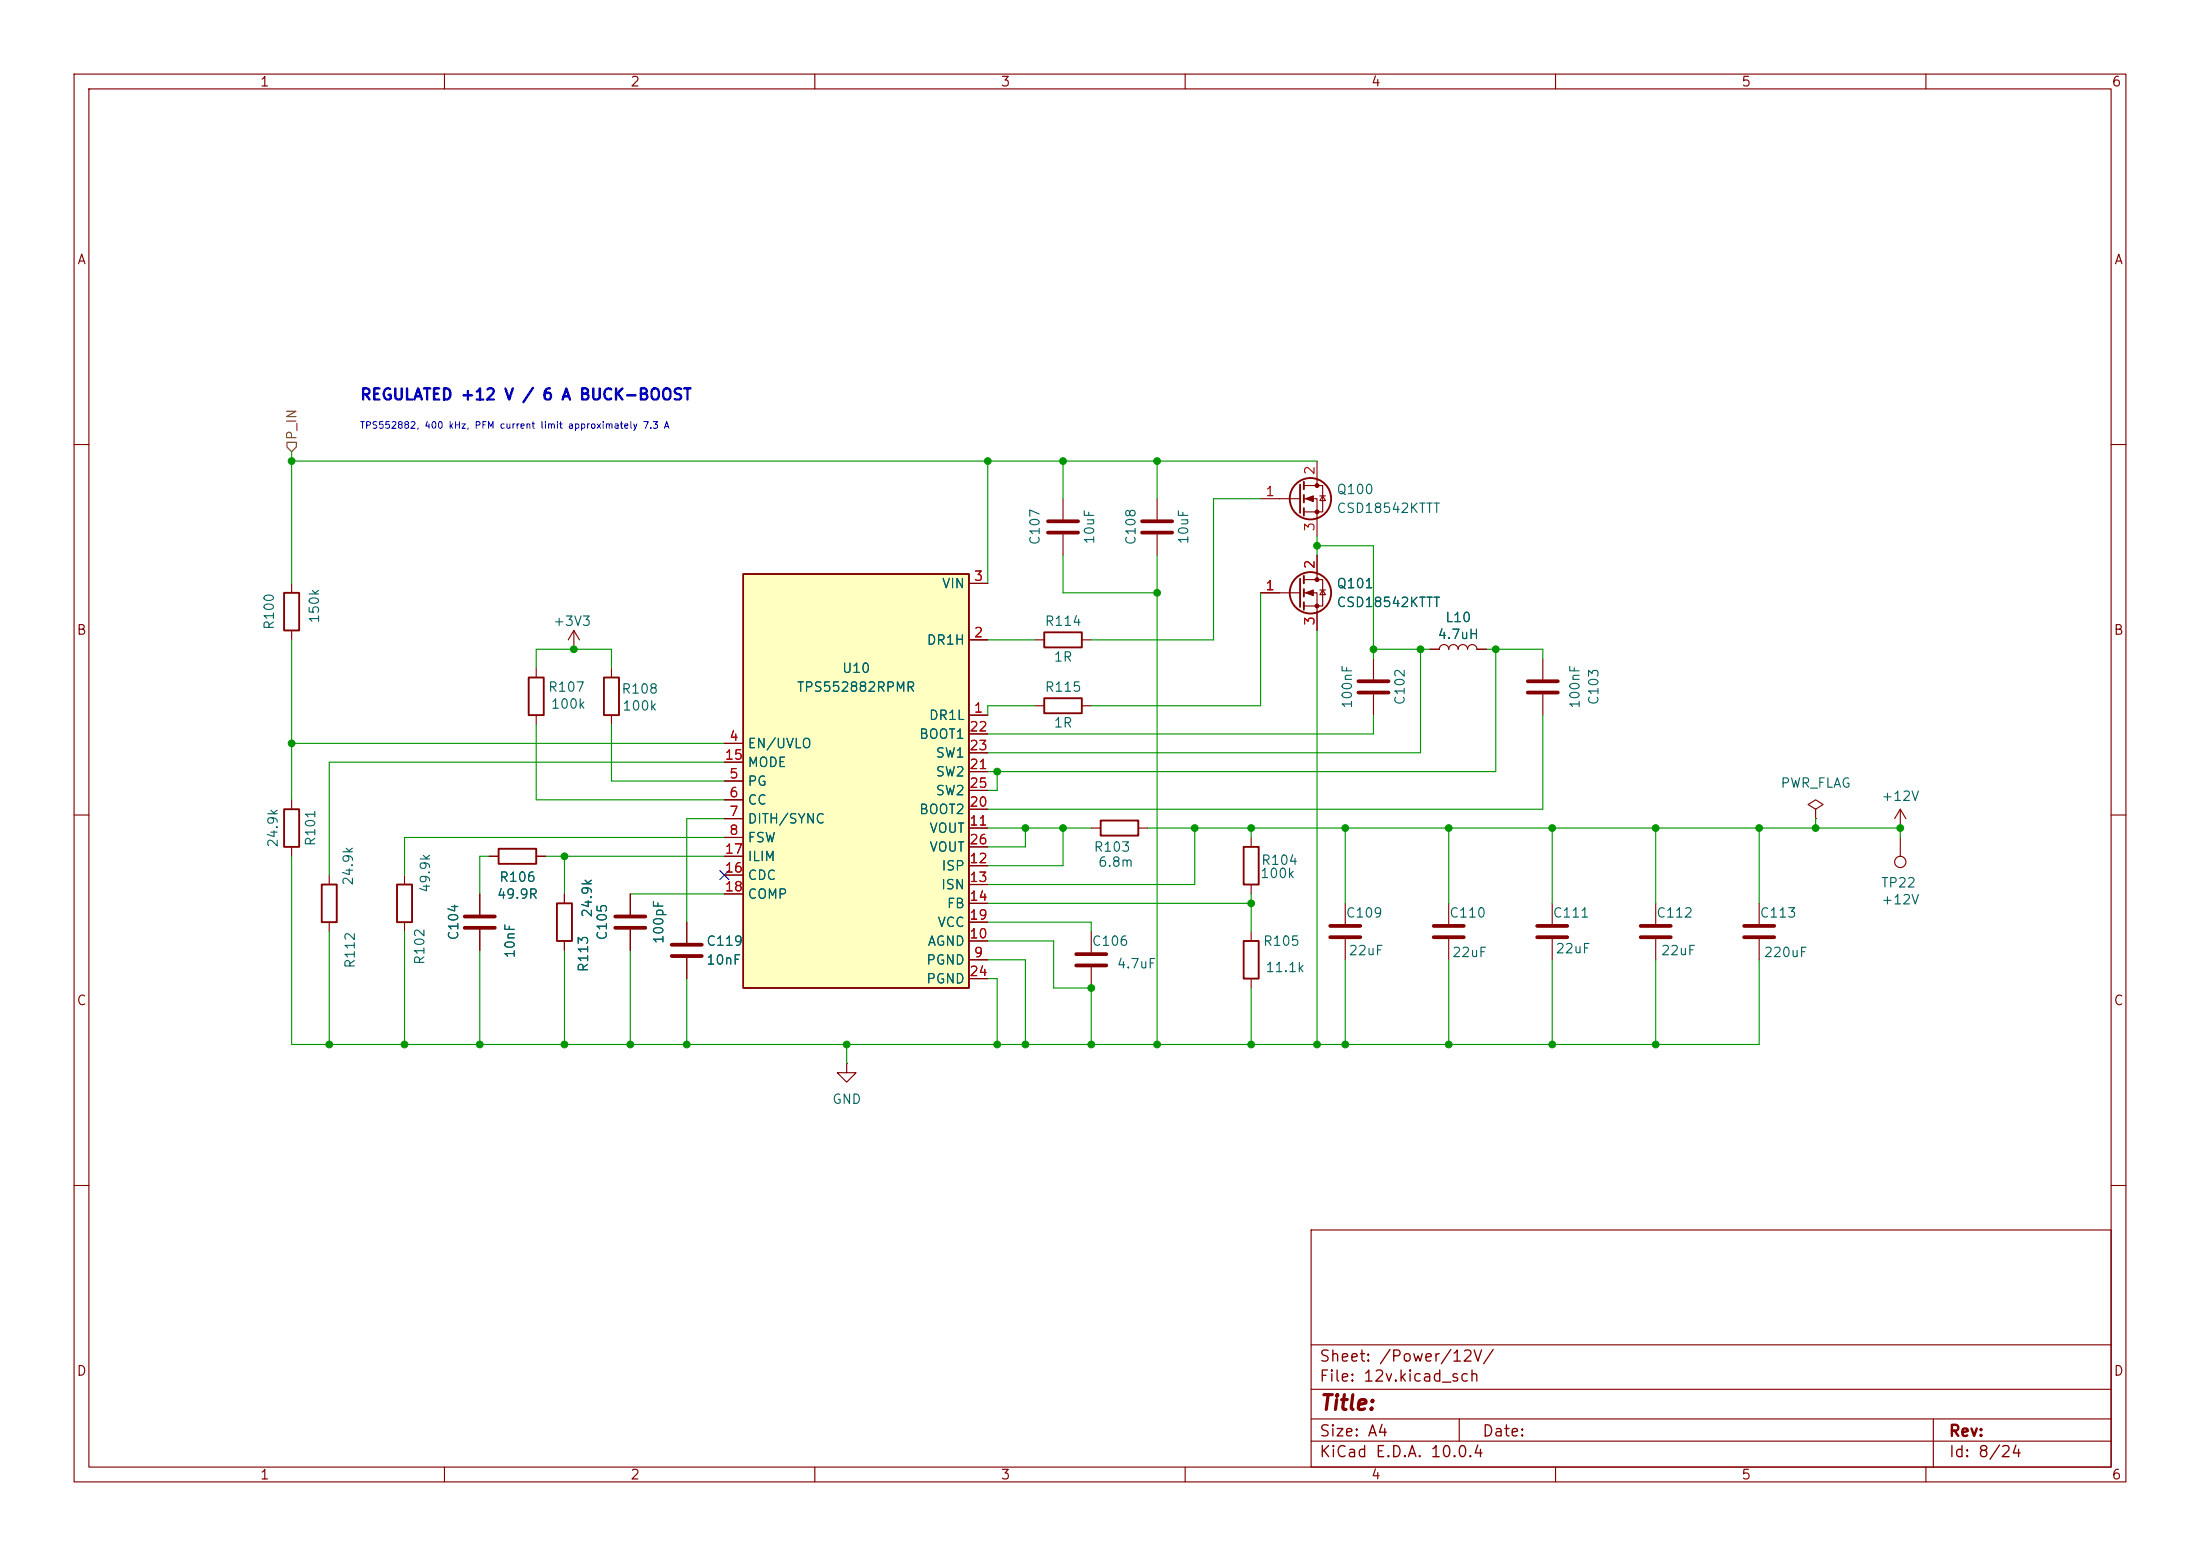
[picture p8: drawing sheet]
<svg xmlns="http://www.w3.org/2000/svg" width="297mm" height="210mm" viewBox="0 0 297 210" stroke-linecap="round" stroke-linejoin="round" font-family="sans-serif">
<g fill="none" stroke="#840000" stroke-width=".15">
<path d="M10 10h277v190h-277zM12 12h273v186h-273zM60 10v2M110 10v2M160 10v2M210 10v2M260 10v2M10 60h2M39.4 78.7v1.3M143.5 67.3v2.8M143.5 72.1v2.8M170.2 67.3h5.3"/>
<path d="M176 65.5h2.6v3.6h-2.6M176 67.3h1.8v5.1M176 78.2h2.6v3.6h-2.6M177.8 62.2v3.3M177.8 74.9v3.3M178.2 66.9h.7M178.2 79.6h.7M178.6 66.9l.3 .7h-.7zM178.6 79.6l.3 .7h-.7zM285 60h2M39.4 85.1v1.3M139.7 95.3h1.3"/>
<path d="M139.7 86.4h1.3M146 95.3h1.3M146 86.4h1.3M170.2 80h5.3M176 80h1.8v5.1M185.4 88.9v2.8M185.4 93.7v2.8M193 87.6h1.3a.64 .64 0 0 1 .6-.6 .64 .64 0 0 1 .7 .6 .64 .64 0 0 1 .6-.6 .64 .64 0 0 1 .6 .6 .64 .64 0 0 1 .7-.6 .64 .64 0 0 1 .6 .6 .64 .64 0 0 1 .7-.6 .64 .64 0 0 1 .6 .6h1.3M208.3 88.9v2.8M208.3 93.7v2.8M10 110h2M147.3 111.8h1.3"/>
<path d="M153.7 111.8h1.2M168.9 113v1.3M168.9 119.4v1.3M256.5 113v2.6M285 110h2M76.2 120.7v1.2M76.2 127v1.3M85.1 120.7v2.7M85.1 125.5v2.8M147.3 125.7v2.8M147.3 130.6v2.8M168.9 125.7v1.3"/>
<path d="M168.9 132.1v1.3M181.6 121.9v2.8M181.6 126.7v2.8M195.6 121.9v2.8M195.6 126.7v2.8M114.3 143.5v1.3h1.3l-1.3 1.3-1.3-1.3h1.3M114.3 143.5h.1M10 160h2M177 166h108v32h-108zM285 160h2M60 198v2M110 198v2"/>
<path d="M160 198v2M177 194.5h108M177 191.5h108M177 187.5h108M177 181.5h108M197 191.5v3M210 198v2M260 198v2M261 191.5v6.5"/>
<circle cx="256.5" cy="116.3" r=".76"/>
</g>
<g fill="none" stroke="#840000" stroke-width=".25">
<path d="M175.5 65.4v3.8M175.5 78.1v3.8M176 65v1M176 66.8v1M176 68.6v1M176 77.7v1M176 79.5v1M38.4 80h2v5.1h-2zM141 94.2h5v2.1h-5zM141 85.3h5v2.1h-5zM176 81.3v1M148.6 110.7h5.1v2.1h-5.1z"/>
<path d="M167.9 114.3h2v5.1h-2zM75.2 121.9h2v5.1h-2zM167.9 127h2v5.1h-2z"/>
<circle cx="176.9" cy="67.3" r="2.79"/>
<circle cx="176.9" cy="80" r="2.79"/>
</g>
<g fill="none" stroke="#840000" stroke-width=".51">
<path d="M141.5 70.4h4M141.5 71.9h4M183.4 91.9h4.1M183.4 93.5h4.1M206.2 91.9h4.1M206.2 93.5h4.1M83.1 123.7h4M83.1 125.2h4M145.3 128.8h4.1M145.3 130.3h4.1M179.6 125h4M179.6 126.5h4"/>
<path d="M193.5 125h4.1M193.5 126.5h4.1"/>
</g>
<g fill="#840000" stroke="#840000" stroke-width=".15">
<path d="M176.3 67.3l1-.4v.8z"/>
<path d="M176.3 80l1-.4v.8z"/>
<circle cx="177.8" cy="65.5" r=".25"/>
<circle cx="177.8" cy="69.1" r=".25"/>
<circle cx="177.8" cy="78.2" r=".25"/>
<circle cx="177.8" cy="81.8" r=".25"/>
</g>
<path d="M100.3 77.5h30.5v55.9h-30.5z" fill="#ffffc2"/>
<path d="M100.3 77.5h30.5v55.9h-30.5zM71.4 91.4h2v5.1h-2zM81.5 91.4h2.1v5.1h-2.1zM38.4 109.2h2v5.1h-2zM43.4 119.4h2.1v5.1h-2.1zM53.6 119.4h2v5.1h-2zM67.3 114.6h5.1v2h-5.1z" fill="none" stroke="#840000" stroke-width=".25"/>
<g fill="none" stroke="#840000" stroke-width=".15">
<path d="M130.8 78.7h2.5M156.2 67.3v2.8M156.2 72.1v2.8M177.8 74.9v2.6M72.4 90.2v1.2M72.4 96.5v1.3M77.5 87.6h.1M77.5 85.1l-.8 1.3M77.5 85.1l.7 1.3M77.5 85.1v2.5M82.5 90.2v1.2M82.5 96.5v1.3"/>
<path d="M130.8 96.5h2.5M130.8 86.4h2.5M130.8 99.1h2.5M170.2 80h2.5M177.8 82.6v2.5M193 87.6h1.3M199.4 87.6h1.3M39.4 108v1.2M39.4 114.3v1.3M44.4 118.1v1.3M54.6 118.1v1.3M66 115.6h1.3"/>
<path d="M72.4 115.6h1.3M97.8 100.3h2.5M97.8 105.4h2.5M97.8 108h2.5M97.8 110.5h2.5M97.8 113h2.5M97.8 102.9h2.5M97.8 118.1h2.5M97.8 115.6h2.5M130.8 111.8h2.5M130.8 116.8h2.5M130.8 119.4h2.5"/>
<path d="M130.8 109.2h2.5M130.8 104.1h2.5M130.8 101.6h2.5M130.8 106.7h2.5M130.8 114.3h2.5M245.1 109.2l1-.6-1-.6-1 .6 1 .6v1.3M245.1 110.5h.1M256.5 111.8h.1M256.5 109.2l-.7 1.3M256.5 109.2l.8 1.3M256.5 109.2v2.6M44.4 124.5v1.2"/>
<path d="M54.6 124.5v1.2M64.8 120.7v2.7M64.8 125.5v2.8M76.2 120.7v1.2M76.2 127v1.3M85.1 120.7v2.7M85.1 125.5v2.8M92.7 124.5v2.8M92.7 129.3v2.8M97.8 120.7h2.5M130.8 129.5h2.5M130.8 127h2.5"/>
<path d="M130.8 121.9h2.5M130.8 124.5h2.5M130.8 132.1h2.5M209.5 121.9v2.8M209.5 126.7v2.8M223.5 121.9v2.8M223.5 126.7v2.8M237.5 121.9v2.8M237.5 126.7v2.8"/>
</g>
<path d="M154.2 70.4h4M154.2 71.9h4M62.7 123.7h4.1M62.7 125.2h4.1M90.7 127.5h4M90.7 129h4M207.5 125h4.1M207.5 126.5h4.1M221.5 125h4.1M221.5 126.5h4.1M235.5 125h4M235.5 126.5h4" fill="none" stroke="#840000" stroke-width=".51"/>
<path d="M38.7 59.7h1.3v.6l-.6 .7-.7-.7z" fill="none" stroke="#725600" stroke-width=".15"/>
<g fill="none" stroke="#009600" stroke-width=".15">
<path d="M39.4 62.2h138.4M39.4 61v17.7M133.3 62.2v16.5M143.5 62.2v5.1M143.5 74.9v5.1h12.7M156.2 62.2v5.1M156.2 74.9v66.1M170.2 67.3h-6.4v19.1h-16.5M177.8 73.7h7.6v15.2M177.8 72.4v2.5M39.4 86.4v21.6M72.4 90.2v-2.6h10.1v2.6"/>
<path d="M72.4 97.8v10.2h25.4M82.5 97.8v7.6h15.3M133.3 86.4h6.4M139.7 95.3h-6.4v1.2M170.2 80v15.3h-22.9M177.8 85.1v55.9M185.4 96.5v2.6h-52.1M185.4 87.6h7.6M191.8 87.6v14h-58.5M200.7 87.6h7.6v1.3M201.9 87.6v16.5h-68.6M208.3 96.5v12.7h-75"/>
<path d="M39.4 115.6v25.4h198.1v-11.5M39.4 100.3h58.4M66 115.6h-1.2v5.1M73.7 115.6h24.1M76.2 115.6v5.1M97.8 110.5h-5.1v14M97.8 113h-43.2v5.1M97.8 102.9h-53.4v15.2M133.3 111.8h14M134.6 104.1v2.6h-1.3M138.4 111.8v2.5h-5.1M143.5 111.8v5h-10.2"/>
<path d="M154.9 111.8h101.6v1.2M161.3 111.8v7.6h-28M168.9 111.8v1.2M181.6 111.8v10.1M195.6 111.8v10.1M209.5 111.8v10.1M223.5 111.8v10.1M237.5 111.8v10.1M245.1 110.5v1.3M44.4 125.7v15.3M54.6 125.7v15.3M64.8 128.3v12.7"/>
<path d="M76.2 128.3v12.7M85.1 128.3v12.7M85.1 120.7h12.7M92.7 132.1v8.9M133.3 124.5h14v1.2M133.3 127h8.9v6.4h5.1v7.6M133.3 129.5h5.1v11.5M133.3 132.1h1.3v8.9M133.3 121.9h35.6M168.9 120.7v5M168.9 133.4v7.6M181.6 129.5v11.5"/>
<path d="M195.6 129.5v11.5M209.5 129.5v11.5M223.5 129.5v11.5M114.3 141v2.5"/>
</g>
<path d="M97.2 117.5l1.2 1.2M98.4 117.5l-1.2 1.2" fill="none" stroke="#000084" stroke-width=".15"/>
<g fill="#009600" stroke="#009600" stroke-width=".14">
<circle cx="156.2" cy="80" r=".46"/>
<circle cx="156.2" cy="62.2" r=".46"/>
<circle cx="114.3" cy="141" r=".46"/>
<circle cx="92.7" cy="141" r=".46"/>
<circle cx="143.5" cy="62.2" r=".46"/>
<circle cx="133.3" cy="62.2" r=".46"/>
<circle cx="39.4" cy="62.2" r=".46"/>
<circle cx="156.2" cy="141" r=".46"/>
<circle cx="147.3" cy="141" r=".46"/>
<circle cx="147.3" cy="133.4" r=".46"/>
<circle cx="181.6" cy="141" r=".46"/>
<circle cx="177.8" cy="141" r=".46"/>
<circle cx="134.6" cy="141" r=".46"/>
<circle cx="138.4" cy="141" r=".46"/>
<circle cx="168.9" cy="141" r=".46"/>
<circle cx="168.9" cy="121.9" r=".46"/>
<circle cx="177.8" cy="73.7" r=".46"/>
<circle cx="201.9" cy="87.6" r=".46"/>
<circle cx="85.1" cy="141" r=".46"/>
<circle cx="54.6" cy="141" r=".46"/>
<circle cx="44.4" cy="141" r=".46"/>
<circle cx="39.4" cy="100.3" r=".46"/>
<circle cx="76.2" cy="115.6" r=".46"/>
<circle cx="64.8" cy="141" r=".46"/>
<circle cx="76.2" cy="141" r=".46"/>
<circle cx="77.5" cy="87.6" r=".46"/>
<circle cx="161.3" cy="111.8" r=".46"/>
<circle cx="181.6" cy="111.8" r=".46"/>
<circle cx="168.9" cy="111.8" r=".46"/>
<circle cx="134.6" cy="104.1" r=".46"/>
<circle cx="143.5" cy="111.8" r=".46"/>
<circle cx="138.4" cy="111.8" r=".46"/>
<circle cx="191.8" cy="87.6" r=".46"/>
<circle cx="185.4" cy="87.6" r=".46"/>
<circle cx="209.5" cy="111.8" r=".46"/>
<circle cx="195.6" cy="111.8" r=".46"/>
<circle cx="195.6" cy="141" r=".46"/>
<circle cx="209.5" cy="141" r=".46"/>
<circle cx="237.5" cy="111.8" r=".46"/>
<circle cx="223.5" cy="111.8" r=".46"/>
<circle cx="256.5" cy="111.8" r=".46"/>
<circle cx="245.1" cy="111.8" r=".46"/>
<circle cx="223.5" cy="141" r=".46"/>
</g>
<text font-size="2" fill="#840000" x="178" y="190.8">Title:</text>
<text font-size="1.5" fill="#0000c2" x="48.5" y="54.4">REGULATED +12 V / 6 A BUCK-BOOST</text>
<g font-size="1.5" fill="#840000">
<text x="178" y="184.2">Sheet: /Power/12V/</text>
<text x="178" y="186.9">File: 12v.kicad_sch</text>
<text x="178" y="197.1">KiCad E.D.A. 10.0.4</text>
<text x="178" y="194.3">Size: A4</text>
<text x="200" y="194.3">Date:</text>
<text x="263" y="194.3">Rev:</text>
<text x="263" y="197.1">Id: 8/24</text>
</g>
<g font-size="1.3" fill="#840000">
<text x="35" y="12">1</text>
<text x="85" y="12">2</text>
<text x="135" y="12">3</text>
<text x="185" y="12">4</text>
<text x="235" y="12">5</text>
<text x="285" y="12">6</text>
<text x="10.3" y="36">A</text>
<text x="285.3" y="36">A</text>
<text x="10.3" y="86">B</text>
<text x="285.3" y="86">B</text>
<text x="10.3" y="136">C</text>
<text x="285.3" y="136">C</text>
<text x="10.3" y="186">D</text>
<text x="285.3" y="186">D</text>
<text x="35" y="200">1</text>
<text x="85" y="200">2</text>
<text x="135" y="200">3</text>
<text x="185" y="200">4</text>
<text x="235" y="200">5</text>
<text x="285" y="200">6</text>
</g>
<text font-size="1.3" fill="#725600" x="40.3" y="59.5" transform="rotate(-90 40.3 59.5)">P_IN</text>
<g font-size="1.3" fill="#a90000">
<text x="177.8" y="64.2" transform="rotate(-90 177.8 64.2)">2</text>
<text x="170.7" y="67.3">1</text>
<text x="177.8" y="71.8" transform="rotate(-90 177.8 71.8)">3</text>
<text x="177.8" y="76.9" transform="rotate(-90 177.8 76.9)">2</text>
<text x="131.4" y="78.7">3</text>
<text x="170.7" y="80">1</text>
<text x="131.4" y="86.3">2</text>
<text x="177.8" y="84.5" transform="rotate(-90 177.8 84.5)">3</text>
<text x="98.4" y="100.3">4</text>
<text x="130.8" y="99">22</text>
<text x="130.8" y="101.6">23</text>
<text x="131.4" y="96.5">1</text>
<text x="97.7" y="102.8">15</text>
<text x="98.4" y="105.4">5</text>
<text x="98.4" y="107.9">6</text>
<text x="130.8" y="104.1">21</text>
<text x="130.8" y="106.7">25</text>
<text x="98.4" y="110.5">7</text>
<text x="98.4" y="113">8</text>
<text x="130.8" y="111.7">11</text>
<text x="130.8" y="109.2">20</text>
<text x="97.7" y="118.1">16</text>
<text x="97.7" y="115.5">17</text>
<text x="130.8" y="116.8">12</text>
<text x="130.8" y="119.4">13</text>
<text x="130.8" y="114.3">26</text>
<text x="97.7" y="120.6">18</text>
<text x="130.8" y="121.9">14</text>
<text x="130.8" y="124.4">19</text>
<text x="130.8" y="127">10</text>
<text x="131.4" y="129.5">9</text>
<text x="130.8" y="132.1">24</text>
</g>
<g font-size="1.3" fill="#006464">
<text x="180.3" y="67">Q100</text>
<text x="180.3" y="69.6">CSD18542KTTT</text>
<text x="140.7" y="73.7" transform="rotate(-90 140.7 73.7)">C107</text>
<text x="148" y="73.5" transform="rotate(-90 148 73.5)">10uF</text>
<text x="153.6" y="73.7" transform="rotate(-90 153.6 73.7)">C108</text>
<text x="160.7" y="73.5" transform="rotate(-90 160.7 73.5)">10uF</text>
<text x="127.1" y="79.7">VIN</text>
<text x="180.3" y="79.7">Q101</text>
<text x="180.3" y="82.3">CSD18542KTTT</text>
<text x="37.3" y="85.1" transform="rotate(-90 37.3 85.1)">R100</text>
<text x="43.4" y="84.2" transform="rotate(-90 43.4 84.2)">150k</text>
<text x="74.6" y="84.8">+3V3</text>
<text x="125" y="87.3">DR1H</text>
<text x="141" y="84.8">R114</text>
<text x="142.2" y="89.6">1R</text>
<text x="194" y="86.6">4.7uH</text>
<text x="195" y="84.3">L10</text>
<text x="73.9" y="93.7">R107</text>
<text x="74.3" y="96">100k</text>
<text x="83.8" y="93.9">R108</text>
<text x="107.5" y="93.7">TPS552882RPMR</text>
<text x="113.6" y="91.1">U10</text>
<text x="141" y="93.7">R115</text>
<text x="182.8" y="95.7" transform="rotate(-90 182.8 95.7)">100nF</text>
<text x="189.9" y="95.3" transform="rotate(-90 189.9 95.3)">C102</text>
<text x="213.6" y="95.7" transform="rotate(-90 213.6 95.7)">100nF</text>
<text x="216.1" y="95.3" transform="rotate(-90 216.1 95.3)">C103</text>
<text x="83.9" y="96.2">100k</text>
<text x="100.8" y="101.3">EN/UVLO</text>
<text x="124" y="100">BOOT1</text>
<text x="125.3" y="97.5">DR1L</text>
<text x="142.2" y="98.5">1R</text>
<text x="100.8" y="106.4">PG</text>
<text x="100.8" y="103.8">MODE</text>
<text x="126.2" y="105.1">SW2</text>
<text x="126.2" y="102.6">SW1</text>
<text x="126.2" y="107.7">SW2</text>
<text x="240.3" y="106.6">PWR_FLAG</text>
<text x="100.8" y="108.9">CC</text>
<text x="100.8" y="111.5">DITH/SYNC</text>
<text x="124" y="110.2">BOOT2</text>
<text x="125.4" y="112.7">VOUT</text>
<text x="253.9" y="108.4">+12V</text>
<text x="37.8" y="114.5" transform="rotate(-90 37.8 114.5)">24.9k</text>
<text x="42.9" y="114.3" transform="rotate(-90 42.9 114.3)">R101</text>
<text x="48" y="119.6" transform="rotate(-90 48 119.6)">24.9k</text>
<text x="67.3" y="119.3">R106</text>
<text x="100.8" y="114">FSW</text>
<text x="100.8" y="119.1">CDC</text>
<text x="100.8" y="116.5">ILIM</text>
<text x="125.4" y="115.3">VOUT</text>
<text x="127" y="117.8">ISP</text>
<text x="147.6" y="115.3">R103</text>
<text x="148.2" y="117.3">6.8m</text>
<text x="170" y="118.8">100k</text>
<text x="170.2" y="117">R104</text>
<text x="58.4" y="120.6" transform="rotate(-90 58.4 120.6)">49.9k</text>
<text x="67" y="121.6">49.9R</text>
<text x="80.2" y="123.9" transform="rotate(-90 80.2 123.9)">24.9k</text>
<text x="100.8" y="121.6">COMP</text>
<text x="126.5" y="125.4">VCC</text>
<text x="127" y="120.4">ISN</text>
<text x="127.7" y="122.9">FB</text>
<text x="181.6" y="124.2">C109</text>
<text x="195.6" y="124.2">C110</text>
<text x="209.5" y="124.2">C111</text>
<text x="223.5" y="124.2">C112</text>
<text x="237.5" y="124.2">C113</text>
<text x="253.9" y="120.1">TP22</text>
<text x="253.9" y="122.4">+12V</text>
<text x="48.2" y="130.8" transform="rotate(-90 48.2 130.8)">R112</text>
<text x="57.6" y="130.3" transform="rotate(-90 57.6 130.3)">R102</text>
<text x="62.2" y="127" transform="rotate(-90 62.2 127)">C104</text>
<text x="69.8" y="129.4" transform="rotate(-90 69.8 129.4)">10nF</text>
<text x="79.7" y="131.3" transform="rotate(-90 79.7 131.3)">R113</text>
<text x="82.3" y="127" transform="rotate(-90 82.3 127)">C105</text>
<text x="89.9" y="127.5" transform="rotate(-90 89.9 127.5)">100pF</text>
<text x="95.3" y="128">C119</text>
<text x="95.3" y="130.5">10nF</text>
<text x="125" y="130.5">PGND</text>
<text x="125.1" y="128">AGND</text>
<text x="147.3" y="128">C106</text>
<text x="150.7" y="131">4.7uF</text>
<text x="170.4" y="128">R105</text>
<text x="170.7" y="131.5">11.1k</text>
<text x="182" y="129.2">22uF</text>
<text x="195.9" y="129.5">22uF</text>
<text x="209.9" y="129">22uF</text>
<text x="224.1" y="129.2">22uF</text>
<text x="238" y="129.5">220uF</text>
<text x="125" y="133.1">PGND</text>
<text x="112.3" y="149.3">GND</text>
</g>
<text font-size=".9" fill="#0000c2" x="48.5" y="58.1">TPS552882, 400 kHz, PFM current limit approximately 7.3 A</text>
</svg>
